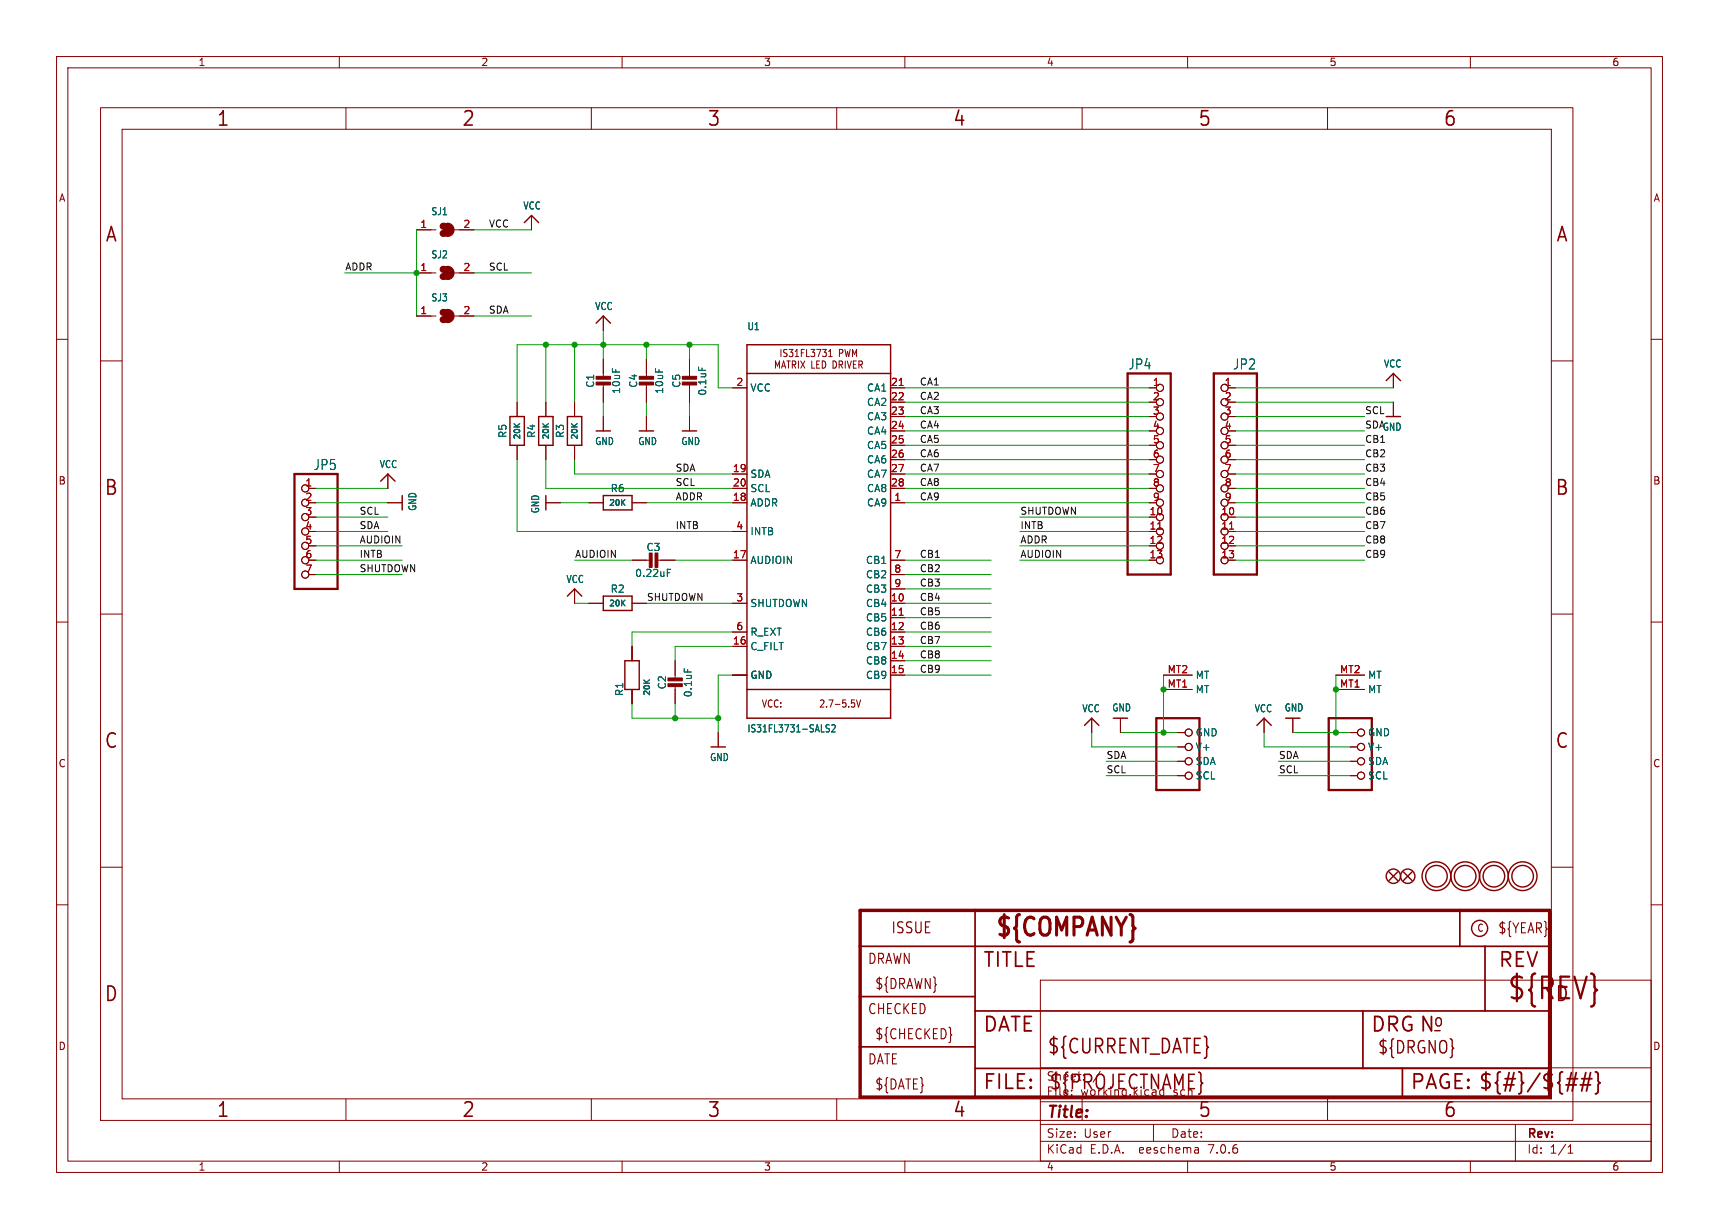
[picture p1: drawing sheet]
<svg xmlns="http://www.w3.org/2000/svg" width="304mm" height="217mm" viewBox="0 0 304 217" stroke-linecap="round" stroke-linejoin="round" font-family="sans-serif">
<g fill="none" stroke="#840000" stroke-width=".18">
<path d="M10 10h284v197.3h-284zM12 12h280v193.3h-280zM17.8 19h260.3v179.1h-260.3zM60 10v2M61.2 19v3.9M104.6 19v3.9M110 10v2M148 19v3.9M160 10v2M191.3 19v3.9M210 10v2M234.7 19v3.9"/>
<path d="M260 10v2M21.6 22.9h252.7v171.4h-252.7zM94 38.1v2.5M10 60h2M73.7 40.6h3.4M73.7 55.9h3.4M73.7 48.3h3.4M80.4 40.6h3.4M80.4 55.9h3.4M80.4 48.3h3.4M106.7 55.9v2.5M292 60h2"/>
<path d="M17.8 63.8h3.8M91.4 71.1v2.6M91.4 78.7v2.6M96.5 71.1v2.6M96.5 78.7v2.6M101.6 71.1v2.6M101.6 78.7v2.6M106.7 63.5v3.3M106.7 67.8v3.3M106.7 73.7v2.5M114.3 63.5v3.3M114.3 67.8v3.3"/>
<path d="M114.3 73.7v2.5M121.9 63.5v3.3M121.9 67.8v3.3M121.9 73.7v2.5M129.5 68.6h2.6M137.1 65.1v-1.3l.4 .9 .3-.9v1.3M138.1 61.8v1.3M138.2 65.1l.4-1.3 .3 1.3M138.3 64.7h.5M139.1 63.8h.6M139.2 61.8h-.4l-.2 .2 .1 .3 .4 .3v.3l-.1 .2-.4-.1M139.4 63.8v1.3"/>
<path d="M139.5 61.8h.7l-.4 .5 .4 .1v.5l-.2 .2-.5-.2M140.1 64.5l.5-.1 .1-.1-.1-.4-.5-.1v1.3M140.4 64.5l.3 .6M140.6 63.1h.6M140.6 62.1l.3-.3v1.3M141.2 63.8v1.3M141.6 63.8l.7 1.3M141.7 62.4h.4M142.2 61.8h-.5v1.3M142.3 63.8l-.7 1.3M142.6 61.8v1.3h.5M143.4 61.8h.7l-.4 .5 .3 .1v.5l-.1 .2-.5-.2"/>
<path d="M143.5 63.8v1.3h.6M144.4 61.8h.7l-.4 1.3M144.4 64.4h.4M144.9 63.8h-.5v1.3h.5M145.4 63.8a.67 .67 0 0 1 .6 .5 .67 .67 0 0 1-.2 .7l-.4 .1zM145.4 61.8h.7l-.3 .5 .3 .1v.5l-.2 .2-.5-.2M146.5 63.1h.6M146.5 62.1l.3-.3v1.3M147.3 63.8a.67 .67 0 0 1 .6 .5 .67 .67 0 0 1-.2 .7l-.4 .1zM148.4 64.5l.5-.1 .1-.1-.1-.4-.5-.1v1.3M148.4 62.5l.5-.1 .1-.2-.1-.4h-.5v1.3M148.6 64.5l.4 .6"/>
<path d="M149.4 61.8l.3 1.3 .2-1 .2 1 .2-1.3M149.5 63.8v1.3M149.8 63.8l.4 1.3 .3-1.3M150.7 63.1v-1.3l.4 .9 .4-.9v1.3M150.9 63.8v1.3h.5M151.9 63.8v1.3M152.1 64.5l.4 .6M157.5 68.6h2.5M157.5 73.7h2.5M157.5 78.7h2.5M157.5 71.1h2.5M157.5 76.2h2.5"/>
<path d="M203.2 68.6h1.3M203.2 73.7h1.3M203.2 78.7h1.3M217.2 68.6h1.2M217.2 73.7h1.2M217.2 78.7h1.2M217.2 71.1h1.2M217.2 76.2h1.2M246.4 66v2.6M246.4 71.1v2.6M274.3 63.8h3.8M54.6 88.9h1.3"/>
<path d="M54.6 86.4h1.3M54.6 91.4h1.3M54.6 94h1.3M54.6 96.5h1.3M54.6 99.1h1.3M68.6 88.9h2.5M68.6 83.8v2.6M96.5 88.9h2.6M104.1 88.9h2.6M111.8 88.9h2.5M111.8 99.1h3.3M116.1 99.1h3.3"/>
<path d="M129.5 88.9h2.6M129.5 83.8h2.6M129.5 86.4h2.6M129.5 94h2.6M129.5 99.1h2.6M157.5 88.9h2.5M157.5 81.3h2.5M157.5 83.8h2.5M157.5 86.4h2.5M157.5 99.1h2.5M203.2 88.9h1.3M203.2 81.3h1.3"/>
<path d="M203.2 83.8h1.3M203.2 86.4h1.3M217.2 88.9h1.2M217.2 81.3h1.2M217.2 83.8h1.2M217.2 86.4h1.2M217.2 91.4h1.2M217.2 94h1.2M217.2 96.5h1.2M217.2 99.1h1.2M10 110h2M17.8 108.6h3.8"/>
<path d="M54.6 101.6h1.3M101.6 104.1v2.6M104.1 106.7h2.6M111.8 114.3v2.5M111.8 106.7h2.5M119.4 116.8v3.3M129.5 119.4h2.6M129.5 106.7h2.6M129.5 111.8h2.6M129.5 114.3h2.6M157.5 119.4h2.5M157.5 106.7h2.5"/>
<path d="M157.5 109.2h2.5M157.5 111.8h2.5M157.5 114.3h2.5M157.5 116.8h2.5M157.5 101.6h2.5M157.5 104.1h2.5M205.7 119.4h5.1M236.2 119.4h5.1M274.3 108.6h3.8M292 110h2M111.8 121.9v2.6M119.4 121.2v3.3"/>
<path d="M127 129.5v2.6M150.6 123.8h.5M150.9 124.3l.2 .2v.3l-.2 .2M151.5 123.8l.3 1.2 .4-1.2M193 127v2.5M198.1 127v2.5M205.7 121.9h5.1M208.3 129.5h1.2M208.3 132.1h1.2M208.3 134.6h1.2M208.3 137.2h1.2M223.5 127v2.5"/>
<path d="M228.6 127v2.5M236.2 121.9h5.1M238.8 129.5h1.2M238.8 132.1h1.2M238.8 134.6h1.2M238.8 137.2h1.2M10 160h2M17.8 153.4h3.8M274.3 153.4h3.8M292 160h2M184 173.3h108v32h-108zM61.2 194.3v3.8"/>
<path d="M104.6 194.3v3.8M148 194.3v3.8M184 198.8h108M184 194.8h108M184 188.8h108M191.3 194.3v3.8M204 198.8v3M234.7 194.3v3.8M268 198.8v6.5M60 205.3v2M110 205.3v2M160 205.3v2"/>
<path d="M184 201.8h108M210 205.3v2M211.8 203l.1 .9M211.9 203.8l-.1 .1M211.9 203.3h-.1M260 205.3v2M277.3 203.9h.8M277.3 202.8l.4-.4v1.5"/>
<circle cx="205.1" cy="68.6" r=".63"/>
<circle cx="205.1" cy="78.7" r=".63"/>
<circle cx="205.1" cy="71.1" r=".63"/>
<circle cx="205.1" cy="73.7" r=".63"/>
<circle cx="205.1" cy="76.2" r=".63"/>
<circle cx="216.5" cy="76.2" r=".63"/>
<circle cx="216.5" cy="73.7" r=".63"/>
<circle cx="216.5" cy="78.7" r=".63"/>
<circle cx="216.5" cy="71.1" r=".63"/>
<circle cx="216.5" cy="68.6" r=".63"/>
<circle cx="54" cy="86.4" r=".63"/>
<circle cx="54" cy="88.9" r=".63"/>
<circle cx="54" cy="96.5" r=".63"/>
<circle cx="54" cy="91.4" r=".63"/>
<circle cx="54" cy="99.1" r=".63"/>
<circle cx="54" cy="94" r=".63"/>
<circle cx="205.1" cy="81.3" r=".63"/>
<circle cx="205.1" cy="83.8" r=".63"/>
<circle cx="205.1" cy="96.5" r=".63"/>
<circle cx="205.1" cy="88.9" r=".63"/>
<circle cx="205.1" cy="94" r=".63"/>
<circle cx="205.1" cy="86.4" r=".63"/>
<circle cx="205.1" cy="99.1" r=".63"/>
<circle cx="205.1" cy="91.4" r=".63"/>
<circle cx="216.5" cy="83.8" r=".63"/>
<circle cx="216.5" cy="86.4" r=".63"/>
<circle cx="216.5" cy="81.3" r=".63"/>
<circle cx="216.5" cy="99.1" r=".63"/>
<circle cx="216.5" cy="88.9" r=".63"/>
<circle cx="216.5" cy="91.4" r=".63"/>
<circle cx="216.5" cy="96.5" r=".63"/>
<circle cx="216.5" cy="94" r=".63"/>
<circle cx="54" cy="101.6" r=".63"/>
<circle cx="210.2" cy="132.1" r=".63"/>
<circle cx="210.2" cy="129.5" r=".63"/>
<circle cx="210.2" cy="134.6" r=".63"/>
<circle cx="210.2" cy="137.2" r=".63"/>
<circle cx="240.7" cy="132.1" r=".63"/>
<circle cx="240.7" cy="129.5" r=".63"/>
<circle cx="240.7" cy="134.6" r=".63"/>
<circle cx="240.7" cy="137.2" r=".63"/>
</g>
<g fill="#840000" stroke="#840000" stroke-width=".18">
<path d="M113 67.6h2.6v.5h-2.6z"/>
<path d="M113 66.5h2.6v.6h-2.6z"/>
<path d="M120.6 67.6h2.6v.5h-2.6z"/>
<path d="M120.6 66.5h2.6v.6h-2.6z"/>
<path d="M118.1 120.9h2.5v.5h-2.5z"/>
<path d="M118.1 119.9h2.5v.5h-2.5z"/>
<path d="M105.4 67.6h2.5v.5h-2.5z"/>
<path d="M105.4 66.5h2.5v.6h-2.5z"/>
<path d="M114.8 97.8h.5v2.5h-.5z"/>
<path d="M115.8 97.8h.5v2.5h-.5z"/>
</g>
<g fill="none" stroke="#840000" stroke-width=".25">
<path d="M92.7 39.4l1.3-1.3 1.2 1.3M105.4 57.1l1.3-1.2 1.2 1.2M90.2 73.7h2.5v5h-2.5zM95.2 73.7h2.6v5h-2.6zM100.3 73.7h2.6v5h-2.6zM105.4 76.2h2.5M113 76.2h2.6M120.6 76.2h2.6M132.1 61h25.4v66h-25.4zM132.1 66h25.4M245.1 73.7h2.5M245.1 67.3l1.3-1.3 1.2 1.3"/>
<path d="M67.3 85.1l1.3-1.3 1.2 1.3M71.1 87.6v2.6M96.5 87.6v2.6M106.7 87.6h5.1v2.6h-5.1zM100.3 105.4l1.3-1.3 1.3 1.3M106.7 105.4h5.1v2.5h-5.1zM110.5 116.8h2.5v5.1h-2.5zM125.7 132.1h2.6M132.1 121.9h25.4M191.8 128.3l1.2-1.3 1.3 1.3M196.8 127h2.6M222.2 128.3l1.3-1.3 1.3 1.3"/>
<path d="M227.3 127h2.6M245.6 154.2l1.5 1.5M247.1 154.2l-1.5 1.5M248.2 154.2l1.5 1.5M249.7 154.2l-1.5 1.5"/>
<circle cx="246.4" cy="154.9" r="1.27"/>
<circle cx="248.9" cy="154.9" r="1.27"/>
<circle cx="254" cy="154.9" r="2.54"/>
<circle cx="254" cy="154.9" r="1.9"/>
<circle cx="259.1" cy="154.9" r="2.54"/>
<circle cx="259.1" cy="154.9" r="1.9"/>
<circle cx="264.2" cy="154.9" r="2.54"/>
<circle cx="264.2" cy="154.9" r="1.9"/>
<circle cx="269.2" cy="154.9" r="2.54"/>
<circle cx="269.2" cy="154.9" r="1.9"/>
<circle cx="261.6" cy="164.2" r="1.42"/>
</g>
<path d="M123.5 64.9v.6M118 101.3h.4M118 100.7h.6M121 118.2v.6M146.7 128.2h-.4l-.2 .2 .1 .3 .4 .2v.4l-.1 .1h-.4M147.1 128.3l.4-.1 .2 .3-.7 .9h.7" fill="none" stroke="#006464" stroke-width=".18"/>
<path d="M152.1 161h121.9v33h-121.9z" fill="none" stroke="#840000" stroke-width=".61"/>
<path d="M152.1 176.2h20.3M152.1 167.3h121.9M172.4 161v33M172.4 178.8h101.6M241 178.8v10.1M258.1 161v6.3M262.6 167.3v11.5M152.1 185.1h20.3M172.4 188.9h101.6M248 188.9v5.1" fill="none" stroke="#840000" stroke-width=".3"/>
<path d="M276.9 191.8h1.8M277.1 190.8h1.9M278.7 189.7l-.7 3.2M279.4 191.8h1.9M279.7 190.8h1.8M280.4 189.7l-.7 3.2M281.3 189.7l-.8 3.2M282.1 189.5l.4 .2 .1 .2v1.2l.3 .4-.3 .3v1.2l-.1 .3-.4 .1" fill="none" stroke="#840000" stroke-width=".32"/>
<path d="M168.2 182.9l.1 .1-.1 .1" fill="none" stroke="#840000" stroke-width=".19"/>
<path d="M199.4 66h7.6v35.6h-7.6zM214.6 66h7.6v35.6h-7.6zM52.1 83.8h7.6v20.3h-7.6zM204.5 127h7.6v12.7h-7.6zM234.9 127h7.7v12.7h-7.7z" fill="none" stroke="#840000" stroke-width=".41"/>
<path d="M159 68.2h.7M204.7 93.6h.7M217.4 93.6h.7M159 108.8h.7" fill="none" stroke="#a90000" stroke-width=".18"/>
<path d="M78.4 40a.64 .64 0 0 1 .6 .6 .64 .64 0 0 1-.6 .7M78.4 55.2a.64 .64 0 0 1 .6 .7 .64 .64 0 0 1-.6 .6M78.4 47.6a.64 .64 0 0 1 .6 .7 .64 .64 0 0 1-.6 .6M79.1 40a.64 .64 0 0 1 .7 .6 .64 .64 0 0 1-.7 .7M79.1 55.2a.64 .64 0 0 1 .7 .7 .64 .64 0 0 1-.7 .6M79.1 47.6a.64 .64 0 0 1 .7 .7 .64 .64 0 0 1-.7 .6" fill="none" stroke="#840000" stroke-width="1.3"/>
<g fill="none" stroke="#009600" stroke-width=".18">
<path d="M61 48.3h12.7M73.7 40.6v15.3M83.8 40.6h10.2M83.8 55.9h10.2M83.8 48.3h10.2M106.7 58.4v5.1M96.5 61v10.1M101.6 61v10.1M106.7 71.1v2.6M114.3 61v2.5M114.3 71.1v2.6M121.9 61v2.5"/>
<path d="M121.9 71.1v2.6M129.5 68.6h-2.5v-7.6h-35.6v10.1M160 68.6h43.2M160 71.1h43.2M160 73.7h43.2M160 78.7h43.2M160 76.2h43.2M218.4 68.6h28M218.4 71.1h28M218.4 73.7h22.9M218.4 78.7h22.9M218.4 76.2h22.9"/>
<path d="M55.9 88.9h12.7M55.9 94h12.7M55.9 86.4h12.7M55.9 91.4h12.7M55.9 96.5h15.2M55.9 99.1h15.2M91.4 81.3v12.7h38.1M96.5 81.3v5.1h33M99.1 88.9h5M101.6 81.3v2.5h27.9M101.6 99.1h10.2M114.3 88.9h15.2"/>
<path d="M119.4 99.1h10.1M160 88.9h43.2M160 86.4h43.2M160 83.8h43.2M160 99.1h15.3M160 81.3h43.2M180.3 94h22.9M180.3 91.4h22.9M180.3 96.5h22.9M180.3 99.1h22.9M218.4 88.9h22.9M218.4 94h22.9"/>
<path d="M218.4 86.4h22.9M218.4 83.8h22.9M218.4 91.4h22.9M218.4 96.5h22.9M218.4 99.1h22.9M218.4 81.3h22.9M55.9 101.6h15.2M101.6 106.7h2.5M114.3 106.7h15.2M129.5 114.3h-10.1v2.5M129.5 111.8h-17.7v2.5M129.5 119.4h-2.5v10.1"/>
<path d="M160 111.8h15.3M160 116.8h15.3M160 109.2h15.3M160 101.6h15.3M160 106.7h15.3M160 114.3h15.3M160 119.4h15.3M160 104.1h15.3M205.7 119.4v10.1M236.2 119.4v10.1M111.8 124.5v2.5h15.2M119.4 124.5v2.5"/>
<path d="M193 129.5v2.6h15.3M195.6 134.6h12.7M195.6 137.2h12.7M198.1 129.5h10.2M223.5 129.5v2.6h15.3M226.1 134.6h12.7M226.1 137.2h12.7M228.6 129.5h10.2"/>
</g>
<g fill="#009600" stroke="#009600" stroke-width=".18">
<circle cx="106.7" cy="61" r=".46"/>
<circle cx="121.9" cy="61" r=".46"/>
<circle cx="101.6" cy="61" r=".46"/>
<circle cx="96.5" cy="61" r=".46"/>
<circle cx="114.3" cy="61" r=".46"/>
<circle cx="127" cy="127" r=".46"/>
<circle cx="119.4" cy="127" r=".46"/>
<circle cx="205.7" cy="121.9" r=".46"/>
<circle cx="205.7" cy="129.5" r=".46"/>
<circle cx="73.7" cy="48.3" r=".46"/>
<circle cx="236.2" cy="129.5" r=".46"/>
<circle cx="236.2" cy="121.9" r=".46"/>
</g>
<text font-size="5.3" fill="#840000" x="266.4" y="177.3">${REV}</text>
<text font-size="4.4" fill="#840000" x="175.7" y="166.3">${COMPANY}</text>
<g font-size="3.5" fill="#840000">
<text x="38.2" y="22.7">1</text>
<text x="81.6" y="22.7">2</text>
<text x="125" y="22.7">3</text>
<text x="168.4" y="22.7">4</text>
<text x="211.8" y="22.7">5</text>
<text x="255.1" y="22.7">6</text>
<text x="18.5" y="43.1">A</text>
<text x="275" y="43.1">A</text>
<text x="18.3" y="87.9">B</text>
<text x="274.9" y="87.9">B</text>
<text x="18.3" y="132.7">C</text>
<text x="274.9" y="132.7">C</text>
<text x="173.7" y="171.4">TITLE</text>
<text x="264.8" y="171.4">REV</text>
<text x="18.3" y="177.4">D</text>
<text x="274.9" y="177.4">D</text>
<text x="173.7" y="182.9">DATE</text>
<text x="242.3" y="182.9">DRG N</text>
<text x="185.1" y="186.7">${CURRENT_DATE}</text>
<text x="38.2" y="197.9">1</text>
<text x="81.6" y="197.9">2</text>
<text x="125" y="197.9">3</text>
<text x="168.4" y="197.9">4</text>
<text x="173.7" y="193">FILE:</text>
<text x="185.4" y="193">${PROJECTNAME}</text>
<text x="211.8" y="197.9">5</text>
<text x="249.3" y="193">PAGE: ${#}/${##}</text>
<text x="255.1" y="197.9">6</text>
</g>
<g font-size="3" fill="#840000">
<text x="253.4" y="181.9">o</text>
<text x="243.5" y="186.6">${DRGNO}</text>
</g>
<text font-size="2.8" fill="#840000" x="185" y="198.2">Title:</text>
<text font-size="2.7" fill="#840000" x="157.5" y="165.3">ISSUE</text>
<g font-size="2.5" fill="#006464">
<text x="199.4" y="65.5">JP4</text>
<text x="217.9" y="65.5">JP2</text>
<text x="55.4" y="83.3">JP5</text>
</g>
<g font-size="2.5" fill="#840000">
<text x="264.8" y="165.3">${YEAR}</text>
<text x="153.4" y="170.7">DRAWN</text>
<text x="153.4" y="179.6">CHECKED</text>
<text x="154.6" y="175.2">${DRAWN}</text>
<text x="154.6" y="184">${CHECKED}</text>
<text x="153.4" y="188.5">DATE</text>
<text x="154.6" y="192.9">${DATE}</text>
</g>
<g font-size="2.1" fill="#840000">
<text x="185" y="191.3">Sheet:</text>
<text x="193.2" y="191.3">/</text>
<text x="185" y="194">File:</text>
<text x="191" y="194">working.kicad_sch</text>
<text x="185" y="201.4">Size:</text>
<text x="191.6" y="201.4">User</text>
<text x="207" y="201.4">Date:</text>
<text x="270" y="201.6">Rev:</text>
<text x="185" y="204.2">KiCad</text>
<text x="192.7" y="204.2">E.D.A.</text>
<text x="201.6" y="204.2">eeschema</text>
<text x="213.9" y="204.2">7.0.6</text>
<text x="270" y="204.2">Id:</text>
<text x="274" y="204.2">1/1</text>
</g>
<g font-size="1.8" fill="#840000">
<text x="35" y="11.9">1</text>
<text x="85" y="11.9">2</text>
<text x="135" y="11.9">3</text>
<text x="185" y="11.9">4</text>
<text x="235" y="11.9">5</text>
<text x="285" y="11.9">6</text>
<text x="10.3" y="35.9">A</text>
<text x="292.3" y="35.9">A</text>
<text x="151.1" y="64.4">LED DRIVER</text>
<text x="10.3" y="85.9">B</text>
<text x="292.2" y="85.9">B</text>
<text x="134.6" y="125.3">VCC:</text>
<text x="144.8" y="125.3">2.7-5.5V</text>
<text x="10.3" y="135.9">C</text>
<text x="292.2" y="135.9">C</text>
<text x="261.1" y="165">C</text>
<text x="10.3" y="185.9">D</text>
<text x="292.2" y="185.9">D</text>
<text x="35" y="207.2">1</text>
<text x="85" y="207.2">2</text>
<text x="135" y="207.2">3</text>
<text x="185" y="207.2">4</text>
<text x="235" y="207.2">5</text>
<text x="285" y="207.2">6</text>
</g>
<g font-size="1.8" fill="#a90000">
<text x="74.2" y="40.4">1</text>
<text x="81.8" y="40.4">2</text>
<text x="74.2" y="48">1</text>
<text x="81.8" y="48">2</text>
<text x="74.2" y="55.6">1</text>
<text x="81.8" y="55.6">2</text>
<text x="130.1" y="68.3">2</text>
<text x="157.4" y="68.3">21</text>
<text x="157.4" y="70.9">22</text>
<text x="203.8" y="68.3">1</text>
<text x="203.8" y="70.9">2</text>
<text x="216.5" y="68.3">1</text>
<text x="216.5" y="70.9">2</text>
<text x="157.4" y="73.4">23</text>
<text x="157.4" y="75.9">24</text>
<text x="203.8" y="73.4">3</text>
<text x="203.8" y="75.9">4</text>
<text x="216.5" y="73.4">3</text>
<text x="216.5" y="75.9">4</text>
<text x="129.5" y="83.6">19</text>
<text x="157.4" y="78.5">25</text>
<text x="157.4" y="81">26</text>
<text x="157.4" y="83.6">27</text>
<text x="203.8" y="78.5">5</text>
<text x="203.8" y="81">6</text>
<text x="203.8" y="83.6">7</text>
<text x="216.5" y="78.5">5</text>
<text x="216.5" y="81">6</text>
<text x="216.5" y="83.6">7</text>
<text x="53.9" y="86.1">1</text>
<text x="53.9" y="88.6">2</text>
<text x="129.5" y="88.6">18</text>
<text x="129.5" y="86.1">20</text>
<text x="157.4" y="86.1">28</text>
<text x="158" y="88.6">1</text>
<text x="203.8" y="86.1">8</text>
<text x="203.8" y="88.6">9</text>
<text x="216.5" y="86.1">8</text>
<text x="216.5" y="88.6">9</text>
<text x="53.9" y="91.2">3</text>
<text x="53.9" y="93.7">4</text>
<text x="130.1" y="93.7">4</text>
<text x="203.2" y="91.2">10</text>
<text x="203.2" y="93.7">11</text>
<text x="215.9" y="91.2">10</text>
<text x="215.9" y="93.7">11</text>
<text x="53.9" y="96.3">5</text>
<text x="53.9" y="98.8">6</text>
<text x="53.9" y="101.3">7</text>
<text x="129.5" y="98.8">17</text>
<text x="158" y="98.8">7</text>
<text x="158" y="101.3">8</text>
<text x="203.2" y="96.3">12</text>
<text x="203.2" y="98.8">13</text>
<text x="215.9" y="96.3">12</text>
<text x="215.9" y="98.8">13</text>
<text x="130.1" y="106.4">3</text>
<text x="157.4" y="106.4">10</text>
<text x="158" y="103.9">9</text>
<text x="130.1" y="111.5">6</text>
<text x="157.4" y="109">11</text>
<text x="157.4" y="111.5">12</text>
<text x="129.5" y="114">16</text>
<text x="157.4" y="114">13</text>
<text x="157.4" y="116.6">14</text>
<text x="157.4" y="119.1">15</text>
<text x="206.4" y="119.1">MT2</text>
<text x="236.8" y="119.1">MT2</text>
<text x="206.4" y="121.7">MT1</text>
<text x="236.8" y="121.7">MT1</text>
</g>
<g font-size="1.8" fill="#006464">
<text x="76.2" y="38.3">SJ1</text>
<text x="92.4" y="37.3">VCC</text>
<text x="76.2" y="45.9">SJ2</text>
<text x="76.2" y="53.5">SJ3</text>
<text x="105.1" y="55">VCC</text>
<text x="132.1" y="58.6">U1</text>
<text x="244.6" y="65.2">VCC</text>
<text x="105.3" y="68.7" transform="rotate(-90 105.3 68.7)">C1</text>
<text x="109.8" y="69.8" transform="rotate(-90 109.8 69.8)">10uF</text>
<text x="112.9" y="68.7" transform="rotate(-90 112.9 68.7)">C4</text>
<text x="117.5" y="69.8" transform="rotate(-90 117.5 69.8)">10uF</text>
<text x="120.5" y="68.7" transform="rotate(-90 120.5 68.7)">C5</text>
<text x="125.1" y="70.1" transform="rotate(-90 125.1 70.1)">0.1uF</text>
<text x="132.6" y="69.4">VCC</text>
<text x="153.2" y="69.4">CA1</text>
<text x="153.2" y="72">CA2</text>
<text x="89.8" y="77.5" transform="rotate(-90 89.8 77.5)">R5</text>
<text x="94.8" y="77.5" transform="rotate(-90 94.8 77.5)">R4</text>
<text x="99.9" y="77.5" transform="rotate(-90 99.9 77.5)">R3</text>
<text x="153.2" y="74.5">CA3</text>
<text x="153.2" y="77.1">CA4</text>
<text x="244.4" y="76.4">GND</text>
<text x="67" y="83">VCC</text>
<text x="105.1" y="78.9">GND</text>
<text x="112.7" y="78.9">GND</text>
<text x="120.4" y="78.9">GND</text>
<text x="153.2" y="79.6">CA5</text>
<text x="153.2" y="82.1">CA6</text>
<text x="107.9" y="87.2">R6</text>
<text x="132.6" y="89.8">ADDR</text>
<text x="132.6" y="84.7">SDA</text>
<text x="132.6" y="87.2">SCL</text>
<text x="153.2" y="89.8">CA9</text>
<text x="153.2" y="84.7">CA7</text>
<text x="153.2" y="87.2">CA8</text>
<text x="73.8" y="90.5" transform="rotate(-90 73.8 90.5)">GND</text>
<text x="95.5" y="90.9" transform="rotate(-90 95.5 90.9)">GND</text>
<text x="132.6" y="94.8">INTB</text>
<text x="114.2" y="97.6">C3</text>
<text x="132.6" y="99.9">AUDIOIN</text>
<text x="153" y="99.9">CB1</text>
<text x="100" y="103.3">VCC</text>
<text x="107.9" y="105">R2</text>
<text x="112.2" y="102.2">0.22uF</text>
<text x="132.6" y="107.5">SHUTDOWN</text>
<text x="153" y="107.5">CB4</text>
<text x="153" y="102.5">CB2</text>
<text x="153" y="105">CB3</text>
<text x="132.6" y="112.6">R_EXT</text>
<text x="153" y="110.1">CB5</text>
<text x="153" y="112.6">CB6</text>
<text x="132.6" y="115.2">C_FILT</text>
<text x="153" y="115.2">CB7</text>
<text x="153" y="117.7">CB8</text>
<text x="110.4" y="123.2" transform="rotate(-90 110.4 123.2)">R1</text>
<text x="118" y="122" transform="rotate(-90 118 122)">C2</text>
<text x="122.5" y="123.4" transform="rotate(-90 122.5 123.4)">0.1uF</text>
<text x="132.6" y="120.2">GND</text>
<text x="153" y="120.2">CB9</text>
<text x="211.3" y="122.8">MT</text>
<text x="211.3" y="120.2">MT</text>
<text x="241.8" y="120.2">MT</text>
<text x="241.8" y="122.8">MT</text>
<text x="132.1" y="129.7">IS31FL3731-SALS2</text>
<text x="191.3" y="126.2">VCC</text>
<text x="196.6" y="126">GND</text>
<text x="211.3" y="130.4">GND</text>
<text x="221.7" y="126.2">VCC</text>
<text x="227" y="126">GND</text>
<text x="241.8" y="130.4">GND</text>
<text x="125.4" y="134.8">GND</text>
<text x="211.3" y="132.9">V+</text>
<text x="211.3" y="135.5">SDA</text>
<text x="241.8" y="132.9">V+</text>
<text x="241.8" y="135.5">SDA</text>
<text x="211.3" y="138">SCL</text>
<text x="241.8" y="138">SCL</text>
</g>
<g font-size="1.7" fill="#0f0f0f">
<text x="86.4" y="40.3">VCC</text>
<text x="61" y="47.9">ADDR</text>
<text x="86.4" y="47.9">SCL</text>
<text x="86.4" y="55.5">SDA</text>
<text x="162.6" y="68.2">CA1</text>
<text x="162.6" y="70.8">CA2</text>
<text x="162.6" y="75.9">CA4</text>
<text x="162.6" y="73.3">CA3</text>
<text x="241.3" y="75.9">SDA</text>
<text x="241.3" y="73.3">SCL</text>
<text x="119.4" y="83.5">SDA</text>
<text x="162.6" y="80.9">CA6</text>
<text x="162.6" y="78.4">CA5</text>
<text x="162.6" y="83.5">CA7</text>
<text x="241.3" y="83.5">CB3</text>
<text x="241.3" y="80.9">CB2</text>
<text x="241.3" y="78.4">CB1</text>
<text x="119.4" y="88.6">ADDR</text>
<text x="119.4" y="86">SCL</text>
<text x="162.6" y="86">CA8</text>
<text x="162.6" y="88.6">CA9</text>
<text x="241.3" y="86">CB4</text>
<text x="241.3" y="88.6">CB5</text>
<text x="63.5" y="93.6">SDA</text>
<text x="63.5" y="91.1">SCL</text>
<text x="119.4" y="93.6">INTB</text>
<text x="180.3" y="93.6">INTB</text>
<text x="180.3" y="91.1">SHUTDOWN</text>
<text x="241.3" y="93.6">CB7</text>
<text x="241.3" y="91.1">CB6</text>
<text x="63.5" y="98.7">INTB</text>
<text x="63.5" y="101.3">SHUTDOWN</text>
<text x="63.5" y="96.2">AUDIOIN</text>
<text x="101.6" y="98.7">AUDIOIN</text>
<text x="162.6" y="101.3">CB2</text>
<text x="162.6" y="98.7">CB1</text>
<text x="180.3" y="98.7">AUDIOIN</text>
<text x="180.3" y="96.2">ADDR</text>
<text x="241.3" y="96.2">CB8</text>
<text x="241.3" y="98.7">CB9</text>
<text x="114.3" y="106.3">SHUTDOWN</text>
<text x="162.6" y="106.3">CB4</text>
<text x="162.6" y="103.8">CB3</text>
<text x="162.6" y="114">CB7</text>
<text x="162.6" y="108.9">CB5</text>
<text x="162.6" y="111.4">CB6</text>
<text x="162.6" y="119">CB9</text>
<text x="162.6" y="116.5">CB8</text>
<text x="195.6" y="136.8">SCL</text>
<text x="195.6" y="134.3">SDA</text>
<text x="226.1" y="134.3">SDA</text>
<text x="226.1" y="136.8">SCL</text>
</g>
<g font-size="1.4" fill="#006464">
<text x="92.3" y="77.9" transform="rotate(-90 92.3 77.9)">20K</text>
<text x="97.3" y="77.9" transform="rotate(-90 97.3 77.9)">20K</text>
<text x="102.4" y="77.9" transform="rotate(-90 102.4 77.9)">20K</text>
<text x="107.5" y="89.7">20K</text>
<text x="107.5" y="107.5">20K</text>
<text x="115.2" y="123.2" transform="rotate(-90 115.2 123.2)">20K</text>
</g>
</svg>
